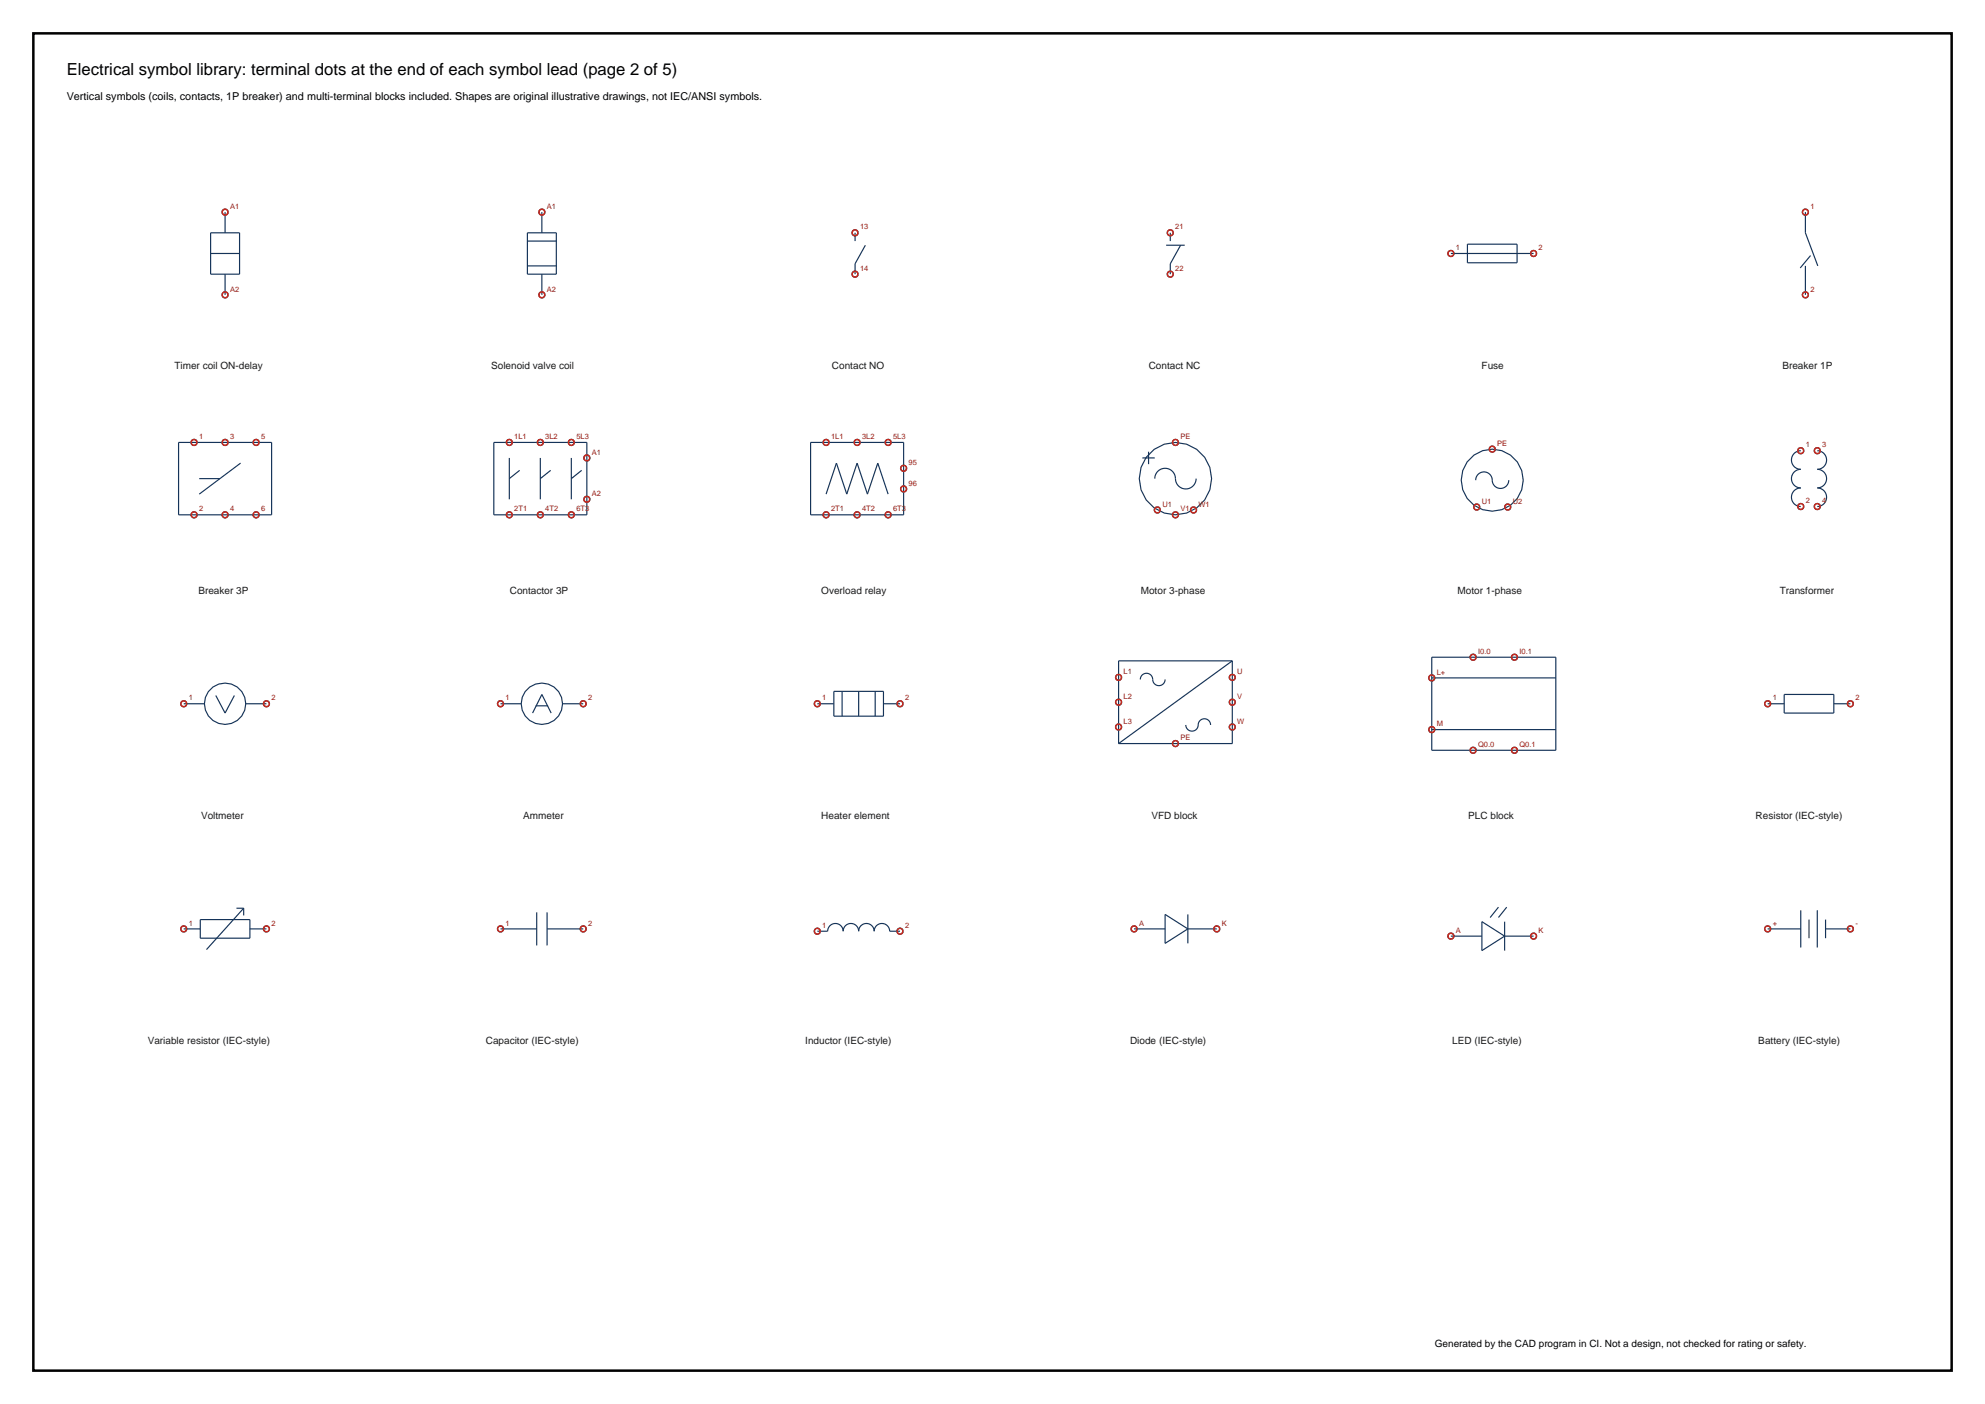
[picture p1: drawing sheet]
<svg xmlns="http://www.w3.org/2000/svg" width="420mm" height="297mm" viewBox="0 0 420 297" stroke-linecap="round" stroke-linejoin="round" font-family="sans-serif">
<path d="M7.1 7.1h405.8v282.8h-405.8z" fill="none" stroke="#000" stroke-width=".53"/>
<g fill="none" stroke="#143359" stroke-width=".25">
<path d="M44.6 49.2h6.1v8.8h-6.1zM44.6 53.6h6.1M47.6 44.9v4.3M47.6 58v4.4M47.6 44.9h.1M111.6 49.2h6.1v8.8h-6.1zM111.6 51h6.1M111.6 56.2h6.1M114.7 58v4.4M114.7 44.9v4.3M180.9 58h.1M180.9 49.2h.1"/>
<path d="M180.9 49.2v1.8M183.1 51.9l-2.2 3.9v2.2M246.7 51.9h4M247.6 58h.1M247.6 49.2h.1M247.6 49.2v1.8M249.8 51.9l-2.2 3.9v2.2M307 53.6h17.5M310.5 51.7h10.5v3.9h-10.5zM382 44.9h.1M382 44.9v4.3l2.6 7M382 56.2v6.2"/>
<path d="M383.1 54.1l-2.2 2.6M47.6 62.4h.1M382 62.4h.1M37.8 93.6h19.7v15.3h-19.7zM50.9 98l-8.7 6.5M104.5 93.6h19.7v15.3h-19.7zM107.8 96.9v8.7M110 99.5l-2.2 1.7M114.3 96.9v8.7M116.5 99.5l-2.2 1.7M120.9 96.9v8.7M123.1 99.5l-2.2 1.7"/>
<path d="M124.2 96.9h.1M171.5 93.6h19.7v15.3h-19.7zM191.2 99.1h.1M241.7 96.9h2.6M243 95.6v2.6M248.7 93.6h.1M315.7 95h.1M381 95.3a1.97 1.97 0 0 0-2 2 1.97 1.97 0 0 0 2 2 1.97 1.97 0 0 0-2 1.9 1.97 1.97 0 0 0 2 2 1.97 1.97 0 0 0-2 2 1.97 1.97 0 0 0 2 2M381 95.3h.1M384.5 95.3a1.97 1.97 0 0 1 2 2 1.97 1.97 0 0 1-2 2 1.97 1.97 0 0 1 2 1.9 1.97 1.97 0 0 1-2 2 1.97 1.97 0 0 1 2 2 1.97 1.97 0 0 1-2 2M384.5 95.3h.1M42.2 101.2h4.3"/>
<path d="M124.2 105.6h.1M174.8 104.5l2.2-6.5 2.2 6.5 2.2-6.5 2.1 6.5 2.2-6.5 2.2 6.5M191.2 103.4h.1M244.3 101.2a2.21 2.21 0 0 1 2.4-2.1 2.21 2.21 0 0 1 2 2.5 2.19 2.19 0 0 0 2.4 1.8 2.19 2.19 0 0 0 2-2.2M244.9 107.9h.1M248.7 108.9h.1M252.5 107.9h.1M312.2 101.6a1.77 1.77 0 0 1 1.9-1.8 1.77 1.77 0 0 1 1.7 2.1 1.75 1.75 0 0 0 1.8 1.4 1.75 1.75 0 0 0 1.6-1.7M312.5 107.3h.1M319 107.3h.1M381 107.2h.1M384.5 107.2h.1"/>
<path d="M260.7 139.8v17.5h-24M260.7 139.8h-24v17.5M260.7 139.8l-24 17.5M302.9 139h26.3v19.7h-26.3zM38.9 148.9h4.4M45.7 147.1l1.9 3.7 2-3.7M52 148.9h4.4M105.9 148.9h4.4M112.7 150.8l2-3.9 1.9 3.9M113.3 149.3h2.7M119 148.9h4.4M172.9 148.9h3.5"/>
<path d="M176.4 146.2h10.5v5.3h-10.5zM178.2 146.2v5.3M181.7 146.2v5.3M185.2 146.2v5.3M186.9 148.9h3.5M236.7 143.3h.1M236.7 148.5h.1M236.7 153.8h.1M241.3 143.7a1.37 1.37 0 0 1 1.5-1.3 1.37 1.37 0 0 1 1.2 1.7 1.31 1.31 0 0 0 1.4 .9 1.31 1.31 0 0 0 1.1-1.3M250.9 153.4a1.37 1.37 0 0 0 1.6 1.2 1.37 1.37 0 0 0 1.1-1.6 1.31 1.31 0 0 1 1.4-.9 1.31 1.31 0 0 1 1.1 1.3M260.7 143.3h.1M260.7 148.5h.1"/>
<path d="M260.7 153.8h.1M302.9 143.4h26.3M302.9 154.3h26.3M374 148.9h3.5M377.5 146.9h10.5v3.9h-10.5zM388 148.9h3.5M38.9 196.5h3.5M42.4 194.5h10.5v4h-10.5zM50 192.1h1.6M51.6 192.1l-7.9 8.8M51.6 192.1v1.6M52.9 196.5h3.5"/>
<path d="M105.9 196.5h7.7M113.6 193v7M115.7 196.5h7.7M115.7 193v7M172.9 197h2.2a1.64 1.64 0 0 1 1.7-1.6 1.64 1.64 0 0 1 1.6 1.6 1.64 1.64 0 0 1 1.6-1.6 1.64 1.64 0 0 1 1.7 1.6 1.64 1.64 0 0 1 1.6-1.6 1.64 1.64 0 0 1 1.7 1.6 1.64 1.64 0 0 1 1.6-1.6 1.64 1.64 0 0 1 1.6 1.6h2.2M240 196.5h6.5M246.5 193.4l4.8 3.1-4.8 3.1zM251.3 196.5h6.2M251.3 193.4v6.2M307 198h6.5M313.5 195l4.9 3-4.9 3.1zM317 191.9l-1.7 2.2"/>
<path d="M318.4 198h6.1M318.4 195v6.1M318.8 191.9l-1.8 2.2M374 196.5h7M381 192.6v7.8M382.8 194.5v4M384.5 192.6v7.8M386.3 196.5h5.2M386.3 194.5v4"/>
<circle cx="47.6" cy="44.9" r=".66"/>
<circle cx="114.7" cy="44.9" r=".66"/>
<circle cx="180.9" cy="58" r=".66"/>
<circle cx="180.9" cy="49.2" r=".66"/>
<circle cx="247.6" cy="49.2" r=".66"/>
<circle cx="247.6" cy="58" r=".66"/>
<circle cx="307" cy="53.6" r=".66"/>
<circle cx="324.5" cy="53.6" r=".66"/>
<circle cx="382" cy="44.9" r=".66"/>
<circle cx="47.6" cy="62.4" r=".66"/>
<circle cx="114.7" cy="62.4" r=".66"/>
<circle cx="382" cy="62.4" r=".66"/>
<circle cx="41.1" cy="93.6" r=".66"/>
<circle cx="47.6" cy="93.6" r=".66"/>
<circle cx="54.2" cy="93.6" r=".66"/>
<circle cx="107.8" cy="93.6" r=".66"/>
<circle cx="114.3" cy="93.6" r=".66"/>
<circle cx="120.9" cy="93.6" r=".66"/>
<circle cx="124.2" cy="96.9" r=".66"/>
<circle cx="174.8" cy="93.6" r=".66"/>
<circle cx="181.4" cy="93.6" r=".66"/>
<circle cx="187.9" cy="93.6" r=".66"/>
<circle cx="191.2" cy="99.1" r=".66"/>
<circle cx="248.7" cy="93.6" r=".66"/>
<circle cx="315.7" cy="95" r=".66"/>
<circle cx="381" cy="95.3" r=".66"/>
<circle cx="384.5" cy="95.3" r=".66"/>
<circle cx="41.1" cy="108.9" r=".66"/>
<circle cx="47.6" cy="108.9" r=".66"/>
<circle cx="54.2" cy="108.9" r=".66"/>
<circle cx="107.8" cy="108.9" r=".66"/>
<circle cx="114.3" cy="108.9" r=".66"/>
<circle cx="120.9" cy="108.9" r=".66"/>
<circle cx="124.2" cy="105.6" r=".66"/>
<circle cx="174.8" cy="108.9" r=".66"/>
<circle cx="181.4" cy="108.9" r=".66"/>
<circle cx="187.9" cy="108.9" r=".66"/>
<circle cx="191.2" cy="103.4" r=".66"/>
<circle cx="244.9" cy="107.9" r=".66"/>
<circle cx="248.7" cy="101.2" r="7.7"/>
<circle cx="248.7" cy="108.9" r=".66"/>
<circle cx="252.5" cy="107.9" r=".66"/>
<circle cx="312.5" cy="107.3" r=".66"/>
<circle cx="315.7" cy="101.6" r="6.6"/>
<circle cx="319" cy="107.3" r=".66"/>
<circle cx="381" cy="107.2" r=".66"/>
<circle cx="384.5" cy="107.2" r=".66"/>
<circle cx="311.7" cy="139" r=".66"/>
<circle cx="320.4" cy="139" r=".66"/>
<circle cx="38.9" cy="148.9" r=".66"/>
<circle cx="47.6" cy="148.9" r="4.4"/>
<circle cx="56.4" cy="148.9" r=".66"/>
<circle cx="105.9" cy="148.9" r=".66"/>
<circle cx="114.7" cy="148.9" r="4.4"/>
<circle cx="123.4" cy="148.9" r=".66"/>
<circle cx="172.9" cy="148.9" r=".66"/>
<circle cx="190.4" cy="148.9" r=".66"/>
<circle cx="236.7" cy="153.8" r=".66"/>
<circle cx="236.7" cy="143.3" r=".66"/>
<circle cx="236.7" cy="148.5" r=".66"/>
<circle cx="248.7" cy="157.3" r=".66"/>
<circle cx="260.7" cy="153.8" r=".66"/>
<circle cx="260.7" cy="143.3" r=".66"/>
<circle cx="260.7" cy="148.5" r=".66"/>
<circle cx="302.9" cy="143.4" r=".66"/>
<circle cx="302.9" cy="154.3" r=".66"/>
<circle cx="311.7" cy="158.7" r=".66"/>
<circle cx="320.4" cy="158.7" r=".66"/>
<circle cx="374" cy="148.9" r=".66"/>
<circle cx="391.5" cy="148.9" r=".66"/>
<circle cx="38.9" cy="196.5" r=".66"/>
<circle cx="56.4" cy="196.5" r=".66"/>
<circle cx="105.9" cy="196.5" r=".66"/>
<circle cx="123.4" cy="196.5" r=".66"/>
<circle cx="172.9" cy="197" r=".66"/>
<circle cx="190.4" cy="197" r=".66"/>
<circle cx="240" cy="196.5" r=".66"/>
<circle cx="257.5" cy="196.5" r=".66"/>
<circle cx="307" cy="198" r=".66"/>
<circle cx="324.5" cy="198" r=".66"/>
<circle cx="374" cy="196.5" r=".66"/>
<circle cx="391.5" cy="196.5" r=".66"/>
</g>
<g fill="none" stroke="#c7291f" stroke-width=".32">
<circle cx="47.6" cy="44.9" r=".62"/>
<circle cx="114.7" cy="44.9" r=".62"/>
<circle cx="180.9" cy="58" r=".62"/>
<circle cx="180.9" cy="49.2" r=".62"/>
<circle cx="247.6" cy="58" r=".62"/>
<circle cx="247.6" cy="49.2" r=".62"/>
<circle cx="307" cy="53.6" r=".62"/>
<circle cx="324.5" cy="53.6" r=".62"/>
<circle cx="382" cy="44.9" r=".62"/>
<circle cx="47.6" cy="62.4" r=".62"/>
<circle cx="114.7" cy="62.4" r=".62"/>
<circle cx="382" cy="62.4" r=".62"/>
<circle cx="41.1" cy="93.6" r=".62"/>
<circle cx="47.6" cy="93.6" r=".62"/>
<circle cx="54.2" cy="93.6" r=".62"/>
<circle cx="107.8" cy="93.6" r=".62"/>
<circle cx="114.3" cy="93.6" r=".62"/>
<circle cx="120.9" cy="93.6" r=".62"/>
<circle cx="124.2" cy="96.9" r=".62"/>
<circle cx="174.8" cy="93.6" r=".62"/>
<circle cx="181.4" cy="93.6" r=".62"/>
<circle cx="187.9" cy="93.6" r=".62"/>
<circle cx="191.2" cy="99.1" r=".62"/>
<circle cx="248.7" cy="93.6" r=".62"/>
<circle cx="315.7" cy="95" r=".62"/>
<circle cx="381" cy="95.3" r=".62"/>
<circle cx="384.5" cy="95.3" r=".62"/>
<circle cx="41.1" cy="108.9" r=".62"/>
<circle cx="47.6" cy="108.9" r=".62"/>
<circle cx="54.2" cy="108.9" r=".62"/>
<circle cx="107.8" cy="108.9" r=".62"/>
<circle cx="114.3" cy="108.9" r=".62"/>
<circle cx="120.9" cy="108.9" r=".62"/>
<circle cx="124.2" cy="105.6" r=".62"/>
<circle cx="174.8" cy="108.9" r=".62"/>
<circle cx="181.4" cy="108.9" r=".62"/>
<circle cx="187.9" cy="108.9" r=".62"/>
<circle cx="191.2" cy="103.4" r=".62"/>
<circle cx="244.9" cy="107.9" r=".62"/>
<circle cx="248.7" cy="108.9" r=".62"/>
<circle cx="252.5" cy="107.9" r=".62"/>
<circle cx="312.5" cy="107.3" r=".62"/>
<circle cx="319" cy="107.3" r=".62"/>
<circle cx="381" cy="107.2" r=".62"/>
<circle cx="384.5" cy="107.2" r=".62"/>
<circle cx="311.7" cy="139" r=".62"/>
<circle cx="320.4" cy="139" r=".62"/>
<circle cx="38.9" cy="148.9" r=".62"/>
<circle cx="56.4" cy="148.9" r=".62"/>
<circle cx="105.9" cy="148.9" r=".62"/>
<circle cx="123.4" cy="148.9" r=".62"/>
<circle cx="172.9" cy="148.9" r=".62"/>
<circle cx="190.4" cy="148.9" r=".62"/>
<circle cx="236.7" cy="148.5" r=".62"/>
<circle cx="236.7" cy="143.3" r=".62"/>
<circle cx="236.7" cy="153.8" r=".62"/>
<circle cx="248.7" cy="157.3" r=".62"/>
<circle cx="260.7" cy="143.3" r=".62"/>
<circle cx="260.7" cy="148.5" r=".62"/>
<circle cx="260.7" cy="153.8" r=".62"/>
<circle cx="302.9" cy="154.3" r=".62"/>
<circle cx="302.9" cy="143.4" r=".62"/>
<circle cx="311.7" cy="158.7" r=".62"/>
<circle cx="320.4" cy="158.7" r=".62"/>
<circle cx="374" cy="148.9" r=".62"/>
<circle cx="391.5" cy="148.9" r=".62"/>
<circle cx="38.9" cy="196.5" r=".62"/>
<circle cx="56.4" cy="196.5" r=".62"/>
<circle cx="105.9" cy="196.5" r=".62"/>
<circle cx="123.4" cy="196.5" r=".62"/>
<circle cx="172.9" cy="197" r=".62"/>
<circle cx="190.4" cy="197" r=".62"/>
<circle cx="240" cy="196.5" r=".62"/>
<circle cx="257.5" cy="196.5" r=".62"/>
<circle cx="307" cy="198" r=".62"/>
<circle cx="324.5" cy="198" r=".62"/>
<circle cx="374" cy="196.5" r=".62"/>
<circle cx="391.5" cy="196.5" r=".62"/>
</g>
<text font-size="3.5" x="14.1" y="15.9">Electrical symbol library: terminal dots at the end of each symbol lead (page 2 of 5)</text>
<text font-size="2.3" x="14.1" y="21.2">Vertical symbols (coils, contacts, 1P breaker) and multi-terminal blocks included. Shapes are original illustrative drawings, not IEC/ANSI symbols.</text>
<g font-size="2.1" fill="#1a1a1a">
<text x="36.9" y="78">Timer coil ON-delay</text>
<text x="103.9" y="78">Solenoid valve coil</text>
<text x="176" y="78">Contact NO</text>
<text x="243.1" y="78">Contact NC</text>
<text x="313.5" y="78">Fuse</text>
<text x="377.1" y="78">Breaker 1P</text>
<text x="42" y="125.6">Breaker 3P</text>
<text x="107.9" y="125.6">Contactor 3P</text>
<text x="173.8" y="125.6">Overload relay</text>
<text x="241.4" y="125.6">Motor 3-phase</text>
<text x="308.4" y="125.6">Motor 1-phase</text>
<text x="376.6" y="125.6">Transformer</text>
<text x="42.5" y="173.2">Voltmeter</text>
<text x="110.7" y="173.2">Ammeter</text>
<text x="173.8" y="173.2">Heater element</text>
<text x="243.6" y="173.2">VFD block</text>
<text x="310.7" y="173.2">PLC block</text>
<text x="371.5" y="173.2">Resistor (IEC-style)</text>
<text x="31.3" y="220.8">Variable resistor (IEC-style)</text>
<text x="102.8" y="220.8">Capacitor (IEC-style)</text>
<text x="170.4" y="220.8">Inductor (IEC-style)</text>
<text x="239.1" y="220.8">Diode (IEC-style)</text>
<text x="307.3" y="220.8">LED (IEC-style)</text>
<text x="372" y="220.8">Battery (IEC-style)</text>
</g>
<text font-size="2.1" x="303.6" y="285">Generated by the CAD program in CI. Not a design, not checked for rating or safety.</text>
<g font-size="1.6" fill="#991a0d">
<text x="48.7" y="44.2">A1</text>
<text x="115.7" y="44.2">A1</text>
<text x="383.1" y="44.2">1</text>
<text x="182" y="48.5">13</text>
<text x="248.7" y="48.5">21</text>
<text x="308" y="52.9">1</text>
<text x="325.5" y="52.9">2</text>
<text x="182" y="57.3">14</text>
<text x="248.7" y="57.3">22</text>
<text x="48.7" y="61.7">A2</text>
<text x="115.7" y="61.7">A2</text>
<text x="383.1" y="61.7">2</text>
<text x="42.1" y="92.9">1</text>
<text x="48.7" y="92.9">3</text>
<text x="55.2" y="92.9">5</text>
<text x="108.8" y="92.9">1L1</text>
<text x="115.4" y="92.9">3L2</text>
<text x="121.9" y="92.9">5L3</text>
<text x="175.8" y="92.9">1L1</text>
<text x="182.4" y="92.9">3L2</text>
<text x="189" y="92.9">5L3</text>
<text x="249.8" y="92.9">PE</text>
<text x="316.8" y="94.3">PE</text>
<text x="382.1" y="94.6">1</text>
<text x="385.6" y="94.6">3</text>
<text x="125.2" y="96.2">A1</text>
<text x="192.3" y="98.4">95</text>
<text x="125.2" y="104.9">A2</text>
<text x="192.3" y="102.7">96</text>
<text x="245.9" y="107.2">U1</text>
<text x="253.6" y="107.2">W1</text>
<text x="313.5" y="106.6">U1</text>
<text x="320.1" y="106.6">U2</text>
<text x="382.1" y="106.4">2</text>
<text x="385.6" y="106.4">4</text>
<text x="42.1" y="108.2">2</text>
<text x="48.7" y="108.2">4</text>
<text x="55.2" y="108.2">6</text>
<text x="108.8" y="108.2">2T1</text>
<text x="115.4" y="108.2">4T2</text>
<text x="121.9" y="108.2">6T3</text>
<text x="175.8" y="108.2">2T1</text>
<text x="182.4" y="108.2">4T2</text>
<text x="189" y="108.2">6T3</text>
<text x="249.8" y="108.2">V1</text>
<text x="237.7" y="142.6">L1</text>
<text x="261.8" y="142.6">U</text>
<text x="304" y="142.7">L+</text>
<text x="312.7" y="138.3">I0.0</text>
<text x="321.5" y="138.3">I0.1</text>
<text x="39.9" y="148.2">1</text>
<text x="57.4" y="148.2">2</text>
<text x="107" y="148.2">1</text>
<text x="124.5" y="148.2">2</text>
<text x="174" y="148.2">1</text>
<text x="191.5" y="148.2">2</text>
<text x="237.7" y="147.8">L2</text>
<text x="261.8" y="147.8">V</text>
<text x="375.1" y="148.2">1</text>
<text x="392.6" y="148.2">2</text>
<text x="237.7" y="153.1">L3</text>
<text x="261.8" y="153.1">W</text>
<text x="304" y="153.6">M</text>
<text x="249.8" y="156.6">PE</text>
<text x="312.7" y="158">Q0.0</text>
<text x="321.5" y="158">Q0.1</text>
<text x="39.9" y="195.8">1</text>
<text x="57.4" y="195.8">2</text>
<text x="107" y="195.8">1</text>
<text x="124.5" y="195.8">2</text>
<text x="174" y="196.3">1</text>
<text x="191.5" y="196.3">2</text>
<text x="241" y="195.8">A</text>
<text x="258.5" y="195.8">K</text>
<text x="308" y="197.3">A</text>
<text x="325.5" y="197.3">K</text>
<text x="375.1" y="195.8">+</text>
<text x="392.6" y="195.8">-</text>
</g>
</svg>
